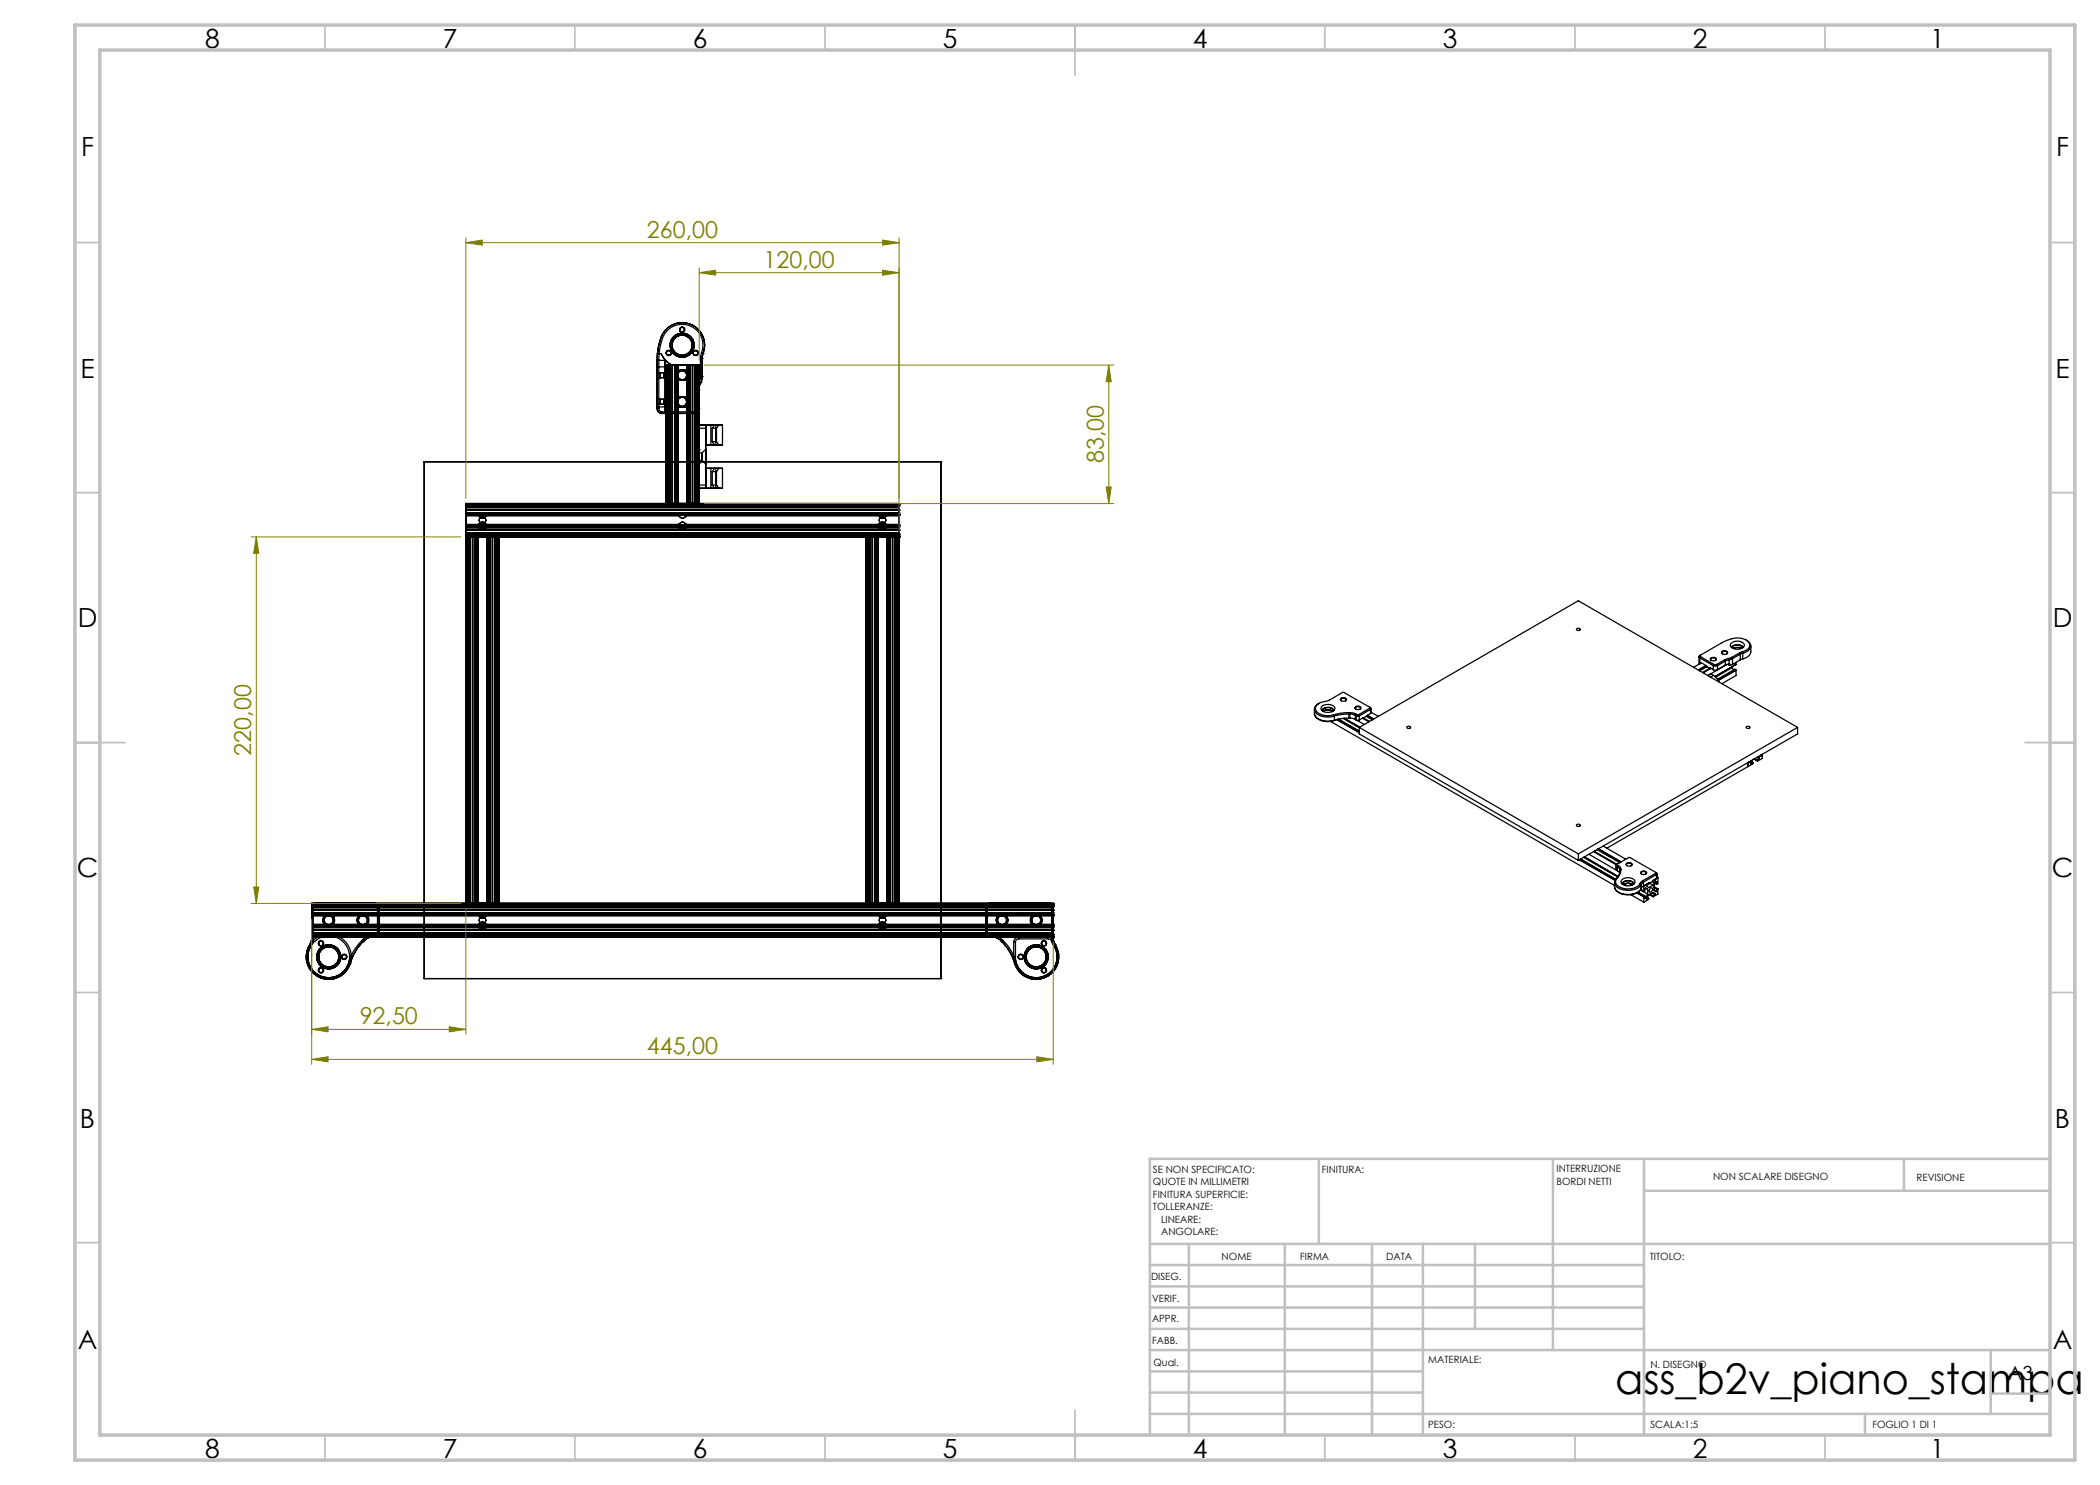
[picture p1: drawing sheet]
<svg xmlns="http://www.w3.org/2000/svg" width="420mm" height="297mm" viewBox="0 0 420 297" stroke-linecap="round" stroke-linejoin="round" font-family="sans-serif">
<g fill="none" stroke="#000" stroke-width=".25">
<path d="M131.4 79.9h.1M131.4 75.5h.1M131.4 74.5h.1M131.4 72.1h.1M131.4 72.1v1.3h1.6v-1.3M131.4 79.9h1.4M131.4 79.9h.7M131.4 75.5h1.4M131.4 75.5h.7M131.4 74.5h1.4M131.4 74.5h.7M131.4 72.1v9.6"/>
<path d="M131.4 72.1h1.6M131.5 70.7l-.1 1.4M131.5 70.7h.8M132.1 75.5h.1M132.1 79.9h.1M132.1 74.5h.1M132.1 74.5v1M132.1 79.9v1M132.1 75.5h.7M132.1 74.5h.7M132.1 79.9h.7M132.2 67.6h.1"/>
<path d="M132.2 67.6a4.5 4.5 0 0 1 5.8-2.8 4.5 4.5 0 0 1 2.6 5.9M132.2 67.6l-.6 2.2-.2 2.3M132.2 67.6l-.7 3.1M132.2 67.6l.3 .1M132.3 70.7l.8 1.3M132.3 70.7l.5 1 1.2 1.1M132.5 67.7a4.2 4.2 0 0 1 5.3-2.6 4.2 4.2 0 0 1 2.5 5.5M132.5 67.7l-.5 1.7-.2 2.2v10.1M132.8 74.5h.1M132.8 79.9h.1M132.8 75.5h.1M132.8 74.5v1"/>
<path d="M132.8 79.9v1M133 73h.1M133 73h1.4M133 73h6.8M133 72.1v10.6M133.1 72l.9 .8M133.1 72l-.1 .1M133.2 73h.1M133.2 73v27.7M133.3 73h.1M133.3 73v27.7M133.7 73h.1"/>
<path d="M133.7 73v27.7M134 72.8l.4 .2M134 73v27.7M134.4 73h.1M134.5 73h.1M134.5 73v27.7M135 73h.1M135 73v27.7M135.3 73h.1M135.3 73v27.7M135.4 76.2h.1M135.4 73.9h.1"/>
<path d="M135.4 73h.1M135.4 79.2h.1M135.4 73.9l.2 .1M135.4 79.2l.2 .2M135.4 73v.9M135.4 76.2v3M135.5 73h.1M135.5 73v27.7M135.6 79.4h.1M135.6 76h.1M135.6 74h.1M135.6 76l-.2 .2"/>
<path d="M135.6 79.4h1.7M135.6 74h1.7M135.6 76h1.7M135.6 73h1.7zM135.6 73v27.7M137.3 79.4h.1M137.3 74h.1M137.3 76h.1M137.3 76l.1 .2M137.3 73v27.7M137.4 73h.1M137.4 79.2h.1"/>
<path d="M137.4 76.2h.1M137.4 73.9h.1M137.4 73.9l-.1 .1M137.4 79.2l-.1 .2M137.4 73v.9M137.4 76.2v3M137.5 73h.1M137.5 73v27.7M137.7 73h.1M137.7 73v27.7M138 73h.1M138 73v27.7"/>
<path d="M138.5 73h.1M138.5 73v27.7M139 73v27.7M139.3 73h.1M139.3 73v27.7M139.4 78v3.7M139.4 78h.4M139.7 73h.1M139.7 73v27.7M139.8 78h.1M139.8 78v3.7M139.8 73h.1"/>
<path d="M139.8 76.3h.1M139.8 76.4l-.3 .8-.1 .8M139.8 76.3l.1 .2 .3-.1M139.8 73v27.7M139.8 76.4l.3 .1M140.1 75.3l-.3 1.1M140.1 71.7v3.6M140.1 71.7h.3M140.1 75.3h.3M140.1 76.5h.1M140.1 76.5l-.3 .8v.7M140.2 76.4h.1"/>
<path d="M140.2 76.4l-.1 .1M140.3 70.6l-.2 1.1M140.3 70.6l.3 .1M140.4 71.7h.1M140.4 75.3h.1M140.4 75.3l-.3 1.2M140.4 75.3l-.2 1.1M140.4 71.7v3.6M140.6 70.7h.1M140.6 70.7l-.2 1M84.8 92.4h.1M84.8 92.4h103.4"/>
<path d="M84.8 92.4v103.3M131.4 80.9h.1M131.4 81.7h.1M131.4 81.7v-.3h1.6v1.3M131.4 80.9h1.4M131.4 80.9h.7M131.4 81.7l.4 .7 .6 .3M131.4 81.7a1.02 1.02 0 0 0 1 1M131.4 81.7h.4M131.8 81.7l.1 .5 .5 .2M132.1 80.9h.1M132.1 80.9h.7"/>
<path d="M132.4 82.7h.1M132.4 82.7h6.3M132.4 82.4h6.3M132.4 82.4v.3M132.8 80.9h.1M133 82.7h.1M135.4 82.5h.1M135.4 81.5h.1M135.4 82.5l.2 .2M135.4 81.5v1M135.6 82.7h.1M135.6 81.4h.1"/>
<path d="M135.6 81.4l-.2 .1M135.6 81.4h1.7M137.3 82.7h.1M137.3 81.4h.1M137.3 81.4l.1 .1M137.4 82.5h.1M137.4 81.5h.1M137.4 82.5l-.1 .2M137.4 81.5v1M138.7 82.7h.1M138.7 82.4v.3M139.2 85h.1"/>
<path d="M139.2 90h.1M139.2 92.7h.1M139.2 97.6h.1M139.2 85h1.9M139.2 97.6h1.9M139.2 90h.6M139.2 92.7h.6M139.2 85v5M139.2 92.7v4.9M139.4 81.7l-.1 .4-.6 .3M139.4 85v5M139.4 92.7v4.9"/>
<path d="M139.4 81.7h.4M139.8 81.7h.1M139.8 81.7l-.3 .7-.4 .3h-.4M139.8 92.7h.1M139.8 97.6h.1M139.8 85h.1M139.8 90h.1M139.8 90.6v1.5zM139.8 92.1h.6l.7 .7M139.8 90.6h.6M139.8 85.7h1.3M139.8 97h1.3"/>
<path d="M140.4 90.6v1.5zM141.1 85h.1M141.1 89h.1M141.1 97.6h.1M141.1 93.7h.1M141.1 89h3.4h-.7M141.1 97.6h3.4h-.7M141.1 93.7h3.4h-.7M141.1 89h1.1M141.1 89.8v3zM141.1 97.6h1.1M141.1 85h3.4h-.7"/>
<path d="M141.1 93.7h1.1M141.1 85h1.1M141.1 89.8l-.7 .8M141.1 85v12.6M142.2 85h1h-.3M142.2 89h1h-.3M142.2 93.7h1h-.3M142.2 97.6h1h-.3M142.2 85v4M142.2 93.7v3.9M142.5 88.3l.4 .7M142.5 97l.4 .6"/>
<path d="M142.5 85.7h.8M142.5 97h.8M142.5 85.7v2.6M142.5 94.3v2.7M142.5 94.3h.8M142.5 88.3h.8M142.9 85l-.4 .7M142.9 93.7l-.4 .6M142.9 85h.9M142.9 89h.9M142.9 97.6h.9M142.9 93.7h.9"/>
<path d="M143.2 85v4M143.2 93.7v3.9M143.3 88.3l.5 .7M143.3 97l.5 .6M143.3 85.7v2.6M143.3 94.3v2.7M143.8 85l-.5 .7M143.8 93.7l-.5 .6M144.5 85v4M144.5 93.7v3.9M188.2 92.4h.1M188.2 92.4v103.3"/>
<path d="M93.2 107.4h.1M93.2 102.9h.1M93.2 103h.1M93.2 102h.1M93.2 106h.1M93.2 105h.1M93.2 105.2h.1M93.2 107.2h.1M93.2 106.9h.1M93.2 105.5h.1M93.2 100.7h.1M93.2 100.9h.1"/>
<path d="M93.2 101.2h.1M93.2 102.5h.1M93.2 103.2v1.7zM93.2 104.9h2.5v.6M93.2 103.2h2.5M93.2 107.4h86.6M93.2 100.7v80M93.2 100.7h86.6M93.2 102.9h86.6M93.2 102h86.6M93.2 105h86.6M93.2 106h86.6"/>
<path d="M93.2 103h86.6M93.2 105.2h86.6M93.2 107.2h86.6M93.2 106.5h86.6M93.2 106.9h86.6M93.2 105.5h86.6M93.2 100.9h86.6M93.2 101.2h86.6M93.2 101.5h86.6M93.2 102.5h86.6M93.3 107.4h.1M93.3 107.4v73.3"/>
<path d="M93.7 107.4h.1M93.7 107.4v73.3M94 107.4v73.3M94.5 107.4h.1M94.5 107.4v73.3M95 107.4h.1M95 107.4v73.3M95.3 107.4h.1M95.3 107.4v73.3M95.5 107.4h.1M95.5 107.4v73.3M95.7 107.4h1.6z"/>
<path d="M95.7 107.4v73.3M95.7 105.5h1.5zM95.7 103.2a.8 .8 0 0 0 .8 .5 .8 .8 0 0 0 .7-.5 .8 .8 0 0 1-.7 .5 .8 .8 0 0 1-.8-.5zM95.7 102.5h1.5zM95.7 104.8a.84 .84 0 0 1 1.5 .1 .83 .83 0 0 0-.7-.5 .83 .83 0 0 0-.8 .5zM95.7 102.5v.7M97.3 102.5v.7h38.4M97.3 105.5v-.6h38.4v.6M97.3 107.4v73.3M97.5 107.4h.1M97.5 107.4v73.3M97.6 107.4h.1"/>
<path d="M97.6 107.4v73.3M98 107.4h.1M98 107.4v73.3M98.5 107.4h.1M98.5 107.4v73.3M99 107.4v73.3M99.3 107.4h.1M99.3 107.4v73.3M99.7 107.4h.1M99.7 107.4v73.3M99.8 107.4h.1M99.8 107.4v73.3"/>
<path d="M133.2 100.7h.1M133.3 100.7h.1M133.7 100.7h.1M134.5 100.7h.1M135 100.7h.1M135.3 100.7h.1M135.5 100.7h.1M135.6 100.7h1.7zM135.7 105.5h1.5zM135.7 104.8a.84 .84 0 0 1 1.5 .1 .83 .83 0 0 0-.7-.5 .83 .83 0 0 0-.8 .5zM135.7 102.5h1.5zM135.7 103.2a.8 .8 0 0 0 .8 .5 .8 .8 0 0 0 .7-.5 .8 .8 0 0 1-.7 .5 .8 .8 0 0 1-.8-.5z"/>
<path d="M135.7 102.5v.7M137.2 105.5v-.6h38.6v.6M137.2 102.5v.7h38.6M137.5 100.7h.1M137.7 100.7h.1M138 100.7h.1M138.5 100.7h.1M139.3 100.7h.1M139.7 100.7h.1M139.8 100.7h.1M173.1 107.4h.1M173.1 107.4v73.3"/>
<path d="M173.3 107.4h.1M173.3 107.4v73.3M173.7 107.4h.1M173.7 107.4v73.3M174 107.4v73.3M174.5 107.4h.1M174.5 107.4v73.3M175 107.4h.1M175 107.4v73.3M175.3 107.4h.1M175.3 107.4v73.3M175.5 107.4h.1"/>
<path d="M175.5 107.4v73.3M175.6 107.4h1.7zM175.6 107.4v73.3M175.8 105.5h1.4zM175.8 103.2a.8 .8 0 0 0 .7 .5 .8 .8 0 0 0 .7-.5 .8 .8 0 0 1-.7 .5 .8 .8 0 0 1-.7-.5zM175.8 102.5h1.4zM175.8 104.8v.1a.83 .83 0 0 1 .7-.5 .83 .83 0 0 1 .7 .5v-.1a.86 .86 0 0 0-1.4 0zM175.8 102.5v.7M177.2 102.5v.7h2.6M177.3 107.4v73.3M177.5 107.4h.1M177.5 107.4v73.3"/>
<path d="M177.7 107.4h.1M177.7 107.4v73.3M178 107.4h.1M178 107.4v73.3M178.5 107.4h.1M178.5 107.4v73.3M179 107.4v73.3M179.3 107.4h.1M179.3 107.4v73.3M179.7 107.4h.1M179.7 107.4v73.3M179.8 107.4h.1"/>
<path d="M179.8 103h.1M179.8 102h.1M179.8 106h.1M179.8 105h.1M179.8 105.2h.1M179.8 107.2h.1M179.8 106.9h.1M179.8 105.5h.1M179.8 102.9h.1M179.8 101.2h.1M179.8 100.9h.1M179.8 100.7h.1"/>
<path d="M179.8 102.5h.1M179.8 103.2v1.7zM179.8 104.9h-2.6v.6M179.8 100.7v80M268.1 139.7a.76 .76 0 0 1 1.2 .2 .72 .72 0 0 1-1.2 0zM315.4 125.7h.4l.3 .1a.37 .37 0 0 1-.4 .3 .37 .37 0 0 1-.4-.3zM339.8 131.3v1.6M340 131.6l2.7 1.5M340 131.6v1.1M340.1 131l-.1 .1 .1 .2M340.1 131l-.1 .1a.26 .26 0 0 0-.2 .2 .26 .26 0 0 0 .2 .3M340.1 131.3l2.7 1.6"/>
<path d="M340.1 131.3l-.1 .3M340.2 132.6l1.1 .6M340.3 132.6l-1.6 .9M341.2 133.1l-1.5 .9M341.3 133.3h.1M341.3 133.1v.2M341.3 133.1l-1.6 1M341.3 133.2l-1.5 .9M341.3 133.3l.7 .4M341.4 133.3l-1.5 .9M341.9 133.7l-1.4 .8M342 133.7h.1"/>
<path d="M342 133.7v-.1l.7 .3M342.1 131.7a.76 .76 0 0 1 1.2 .2 .72 .72 0 0 1-1.2-.1zM342.2 133.7h.1M342.2 133.7l-1.6 .9M342.3 132.1l-.1-.1a.53 .53 0 0 1 .5-.4 .53 .53 0 0 1 .5 .4l-.1 .1M342.7 133.1l.4 .1 .4-.1M342.7 133.9l.3 .2 .5-.2M342.7 133.1v.8M342.7 135.1l.6 .4 .6 .9M342.7 135.1l-.6 .3M342.8 132.9h.6M342.8 132.9l-.1 .2"/>
<path d="M343.4 132.9l.1 .2M343.5 133.1v.8M344.3 130.3a.76 .76 0 0 1 1.2 .3 .72 .72 0 0 1-1.2-.1zM344.5 130.8l-.1-.1a.53 .53 0 0 1 .5-.4 .53 .53 0 0 1 .5 .4l-.1 .1M344.9 132l-1.5 .9M344.9 132l.2 .2M345.1 132.2l-1.6 .9M345.1 133l-1.6 .9M345.1 132.2v.8M345.4 132.9l-3.8 2.2 .5-.3 .6 .3M345.8 131.7l-.9 .3M345.8 132.8v.3h.1"/>
<path d="M345.8 131.7v.3M345.8 132l-.7 .2M345.8 132.8l-.7 .2M345.8 132.8l.1-.1v.4M345.8 132v.8M346.3 128.6a1.81 1.81 0 0 1 2.6 .3 1.36 1.36 0 0 1-1.9 .9l-.9-.5v-.4zM346.3 129.5a1.58 1.58 0 0 1 2.4 0M346.3 129.5a1.66 1.66 0 0 1 2.3 0M346.4 131.5l-.6 .2M346.4 131.5l.1 .2M346.4 133.3v.2M346.4 133.5l-3.3 1.9"/>
<path d="M346.4 133.5l.3 .5M346.5 131.7l-.7 .3M346.5 132.9l-.6 .2M346.5 131.7v1.2M346.6 129.7l.7-.2 1 .2M347.1 132.9h.1M347.1 134l-3.5 2M347.1 134l.1 .1M347.1 133.9l-.1-.1-3.5 2.1M347.1 133.9l-3.5 2.1M347.1 133.9v.1M347.2 132.5v.4l-4.2 2.4"/>
<path d="M347.2 134.1v1l-2.8 1.6M347.2 134.1l-3.5 2M347.9 130.6l-1.5 .9M347.9 130.6l.2 .2M348.1 130.8l-1.6 .9M348.1 132l-1.6 .9M348.1 130.8v1.2M348.5 130.4a1.41 1.41 0 0 0 1.3-1.9 3.9 3.9 0 0 0-4.6-.3l-5.1 2.8M348.5 130.4l-.6 .2M348.5 130.4v.2M348.5 130.6l-.4 .2M348.5 131.8l-.4 .2"/>
<path d="M348.5 130.6v1.2M349.3 128a1.21 1.21 0 0 1 .9 1.2 1.21 1.21 0 0 1-.9 1.1l-.8 .3M350.2 129.2a2 2 0 0 1-.4 1.9l-.5 .4-.8 .3M262.9 142.6a2.15 2.15 0 0 0 2.3 1.7l1.3-.1 .8-.3M262.9 141.8a1.83 1.83 0 0 0 1.9 2.3l.8 .1 1.3-.2M263.8 140.7a1.24 1.24 0 0 0-.9 1.3 1.24 1.24 0 0 0 1.1 1.1l1.2 .3 1.7-.2M264.4 142.1a1.45 1.45 0 0 1 2.4 0M264.4 142.1a1.5 1.5 0 0 1 2.4 0M264.4 141.2a1.85 1.85 0 0 1 2.6 .4 1.51 1.51 0 0 1-2.2 .8l-.4-.3-.2-.3zM264.5 142.2a2.21 2.21 0 0 1 2.1 0l-.9-.2h-.6zM266 142l.5 .3M266.1 144.3l56.8 32.8"/>
<path d="M266.8 142.9l.1 .3M266.9 143.2v.8M267.3 143.9l4.6 2.6M267.4 143.9l4.5 2.5M267.5 143.9l4.4 2.5M267.7 143.8l4.2 2.4M268.3 140.2l-.1-.2a.53 .53 0 0 1 .5-.3 .53 .53 0 0 1 .5 .3l-.1 .2M268.6 143.7l3.3 1.9M268.8 143.6l3.1 1.8M269.8 142.5l-1.6 .1-1.4 .3M269.8 143.6l-1.5 .1-1.4 .3M269.8 142.5h.1"/>
<path d="M269.8 142.5v1.1M269.8 143.6h.1M269.9 142.5l.9 .1 .4 .2M269.9 143.6l1.2 .3M269.9 142.5v1.1M271 141.4a.7 .7 0 0 1 1.2 .2 .72 .72 0 0 1-1.2-.1zM271.1 143.1a5.5 5.5 0 0 0-3.9 0l-.3 .1M271.1 143.1l.2 .1M271.1 143.1v.8M271.1 143.9l.2 .1M271.1 143.9l1.7 1M271.2 141.8l-.1-.1a.53 .53 0 0 1 .5-.4 .53 .53 0 0 1 .5 .4l-.1 .1"/>
<path d="M271.2 142.8l.2 .1M271.2 142.8l-.1 .3M271.3 143.2h.6M271.3 144h.6M271.3 143.2v.8M271.4 142.9h.3M271.4 142.9l-.1 .3M271.7 142.9l.2 .3M271.9 143.2v.8M271.9 145.5v1.3l43.8 25.3M271.9 145.5l43.8 25.3M271.9 145.5l43.8-25.3 43.8 25.3"/>
<path d="M272.6 143.6h-.1l1.3 .8M272.6 143.6v-.1l-.7 .5M272.7 143.6l1.2 .7M273.3 143.3l1.2 .7M273.3 143.1l-.7 .5M273.4 143.1l1.3 .7M273.5 143l1.2 .8M274 141.5l-5.3-3-3.3 1.7a2.6 2.6 0 0 0-2.3 1.3 1.59 1.59 0 0 0 1.6 1.5l.8 .2 1.3-.3M274 141.5v.1M274 141.5l.2 .2-.1 .2M274 141.6l-2.3 1.3M274 141.6l.1 .3"/>
<path d="M274.1 141.9l-2.2 1.3M274.1 141.9v.8M274.1 142.7l-.8 .5 1.3 .7M274.2 141.7l-.1 1M274.2 142.4l1.5 .9M281.4 145.3h.6a.32 .32 0 0 1-.1 .4 .32 .32 0 0 1-.5-.1l-.1-.1zM349.3 145.3l.7 .1a.37 .37 0 0 1-.4 .3 .37 .37 0 0 1-.3-.3zM349.6 152.5v.8M349.6 153.3l-28.3 16.3M349.8 152.4l.2 .1h-.2zM350.1 152.2l-.1 .3M350.3 152.3l.3 .2"/>
<path d="M350.5 152l-.3 .7 .4-.2M350.6 152.5l-.1 .3-.9 .5M350.9 151.7l.5 .3M351.4 151.5l.5 .3M351.4 152.1l.1 .1M351.4 152v.1M351.4 152.1l-.6-.3 .7 .4M351.5 151.4l.4 .2v.2M351.9 151.8l-.5 .2M351.9 151.1l.2 .1 .1-.1M352.1 151.1h.1M352.2 151v.1"/>
<path d="M352.5 150.8v.9l-1 .5M359.5 145.5l-43.8 25.3M359.5 145.5v1.3l-43.8 25.3M315.4 164.9l.3-.1 .4 .2a.37 .37 0 0 1-.4 .3 .37 .37 0 0 1-.4-.3zM315.7 170.8v1.3M315.9 172l7.1 4.1M315.9 171.9l7.1 4.1M316 171.9l7.1 4.1M316.2 171.8l7 4.1M316.7 171.5l6.8 3.9M316.9 171.4l6.7 3.9M317.8 170.8l5.7 3.4"/>
<path d="M318.7 170.3l4.6 2.7M318.8 170.2l4.6 2.7M319.4 169.9l4.6 2.6M319.5 169.8l4.6 2.6M319.6 169.8l4.6 2.6M319.7 169.8l4.5 2.6M320.6 169.2l4.6 2.6M322.9 177.3a2.24 2.24 0 0 0 2.3 1.7 2.8 2.8 0 0 0 3.1-1.3M322.9 176.5a1.89 1.89 0 0 0 1.9 2.3 3.2 3.2 0 0 0 3.4-1.1M323.2 173.1v.8l.1 .2M323.3 175.8a1.22 1.22 0 0 0-.3 1.2 1.22 1.22 0 0 0 1.1 .8 3.8 3.8 0 0 0 4-.7l.1-.2M323.3 173.2l.2 .2"/>
<path d="M323.3 173.2v.9M323.3 174.1l.2 .1M323.4 175.6a1.07 1.07 0 0 0 .6 1.8 3.3 3.3 0 0 0 4-.7M323.4 175.6l-.1 .2M323.5 172.8l2.5-1.3 5.2 3M323.5 172.8v.2M323.5 172.8l-.3 .2 .1 .2M323.5 173l.1 .1M323.5 173l-.2 .2M323.5 173.4l.4 .2 .1 .4M323.5 174.2l.4 .4M323.5 173.4v.8"/>
<path d="M323.6 173.1a.72 .72 0 0 1 .6 .7M323.6 173.1l-.1 .3M324 174.1a2.78 2.78 0 0 1-.7 1.7M324 174v.1M324.2 173.9a2.32 2.32 0 0 1-.8 1.7M324.2 173.8v.1M324.2 173.9l-.2 .2M324.2 173.8l-.2 .2M324.3 176.1a1.79 1.79 0 0 1 2.7 .1 1.3 1.3 0 0 1-1.8 .9l-.9-.5zM324.5 176.5a1.49 1.49 0 0 1 2.3 .3 1.5 1.5 0 0 0-2.4 0zM324.6 176.9a2.21 2.21 0 0 1 2 0l-.8-.2zM324.7 176.8l.3 .3"/>
<path d="M324.8 176.8l.6 .4M325.3 172.7a.73 .73 0 0 1 1.1 .2 .72 .72 0 0 1-1.2 0zM325.4 173.1h-.1a.52 .52 0 0 1 .4-.5 .52 .52 0 0 1 .6 .3l-.1 .2M325.7 176.7l.7 .3M326.1 176.7l.4 .2M326.1 178.9l2.7 1.5M327.3 178.6l1.5 .8M327.4 178.5l1.4 .8M327.5 178.5l1.3 .8M327.6 178.4l1.4 .8M328 176.7l.2 .2M328.1 178l1.4 .9"/>
<path d="M328.2 174.4a.73 .73 0 0 1 1.2 .2 .72 .72 0 0 1-1.3-.1zM328.2 176.9v.8M328.3 177.7h.1M328.3 174.8a.52 .52 0 0 1 .4-.6 .52 .52 0 0 1 .5 .3l-.1 .3M328.5 176.2l-.5 .5M328.5 176.2l.2 .2M328.7 176.4l-.5 .5M328.7 177.2l-.5 .5M328.7 176.4v.8M328.8 179.4v1M328.8 178.3h.1M328.8 178.3l-.6-.4 .6 .4"/>
<path d="M328.8 178.3l.2-.1v-.5l.1-.1 .4 .3v1M328.8 179.3v.1M328.8 179.3h.1M329 179.2l-.2 .1M329 179.2v.5l.1-.1M329 179.5l.1 .1M329.5 179.5l.2 .1M329.5 178.9l-.4 .7M329.7 176.7h.1M329.7 176.7l-.9 .5v1.1M329.7 176.7v.1l-.4 .3v.2l.4 .2 .9-.5M329.7 179.6v.3l-.9 .5"/>
<path d="M329.8 176.7h-.1M329.8 176.7v-.1l-1.1 .6M329.9 176.6l.7 .4M330 177.7l.3-.2a.47 .47 0 0 1 .1 .6 .47 .47 0 0 1-.6 .3zM330 178.8l.6 .3M330.4 178.6l.6 .3M330.5 176.3l.1 .1M330.5 176.3l-.7 .4M330.6 176.2l-.1 .1M330.6 179.3h.1M330.6 176.2v.2M330.6 179.1v.2"/>
<path d="M330.6 179.3l-.7-.4 .8 .4M330.6 176.1l.1 .1M330.7 176.2h-.1M330.8 177.5l.6 .3M330.8 177.3l.7 .4M330.8 178l.6 .3M330.9 176.2l.1 .1M331 178.9l-.4 .2M331 178.9v-.2l-.4-.2-.9 .5-.4 .9 .4-.3M331 176.3v-.2l-.4 .3M331 176.3l-.4 .7M331.1 176.7l.3 .1"/>
<path d="M331.2 174.5v.2M331.2 174.5l.2 .2-.1 .2M331.2 174.7l-2.7 1.5M331.2 174.7l.1 .2M331.3 174.9l-2.6 1.5M331.3 174.9v.8M331.3 175.7l-.8 .6M331.4 176.8v-.5l-.6 .9v.9l.4 .3 .2-.1M331.4 177.8v.5M331.4 174.7v.8l-.1 .2M331.4 175.5h.2M331.5 177.7l.1 .1"/>
<path d="M331.5 177.7l-.1 .1M331.6 175.5v1.1l-.2 .2M331.6 177.8v1l-.9 .5M331.6 175.5l-.9 .7M61.9 189h.1M61.9 189a4.5 4.5 0 0 0 2 6.5 4.5 4.5 0 0 0 6.2-2.9M61.9 189a4.5 4.5 0 0 1 5.7-1.8 4.5 4.5 0 0 1 2.5 5.4M61.9 189l.3 .2M62.2 189.2a4.2 4.2 0 0 0 1.8 6 4.2 4.2 0 0 0 5.7-2.7M62.3 182.9h.1M62.3 183h.1M62.3 182h.1"/>
<path d="M62.3 186.1h.1M62.3 185h.1M62.3 185.2h.1M62.3 187.4h.1M62.3 187.2h.1M62.3 186.9h.1M62.3 185.5h.1M62.3 180.7h.1M62.3 180.9h.1M62.3 181.2h.1M62.3 182.5h.1M62.3 184.9h.1"/>
<path d="M62.3 187.6h.1M62.3 181.4h.1M62.3 183.2h.1M62.3 183.2v1.7zM62.3 184.9l.2 .1M62.3 187.6l-.1 .7-.3 .7M62.3 184.9h33.4v.6M62.3 180.7v6.9M62.3 180.7h148.3M62.3 182.9h148.3M62.3 183h148.3M62.3 182h148.3"/>
<path d="M62.3 185h148.3M62.3 186.1h148.3M62.3 185.2h148.3M62.3 187.4h148.3M62.3 187.2h148.3M62.3 186.9h148.3M62.3 186.5h148.3M62.3 185.5h148.3M62.3 180.9h148.3M62.3 181.2h148.3M62.3 181.5h148.3M62.3 182.5h148.3"/>
<path d="M62.3 181.4h.4M62.3 187.6h.4M62.5 183h.1M62.5 185h.1M62.5 183l-.2 .2M62.7 187.6l-.2 .8-.3 .8M62.7 181.4v6.2M63 180.7h.1M63 181l-.2 .1-.1 .3M63 180.7l-.6 .3-.1 .4M63 181h12.2M63 180.7v.3"/>
<path d="M64.7 183h.1M64.7 185h.1M64.7 183l.1 .3M64.8 184.7h.1M64.8 183.3h.1M64.8 184.7v.3h-.1M64.8 183.3l-.2 .5v.5l.2 .4M66.6 184.7h.1M66.6 183.3h.1M66.6 183.3l.3 .7-.3 .7M66.6 184.7l.2 .3M66.8 183h.1"/>
<path d="M66.8 185h.1M66.8 183l-.2 .3M69.7 192.5l.4 .1M70.1 192.6h.1M71.5 185h.1M71.5 183h.1M71.5 183l.1 .3M71.6 184.7h.1M71.6 183.3h.1M71.6 184.7l-.1 .3M71.6 183.3l-.2 .6 .2 .8M72.4 188.1l-1.7 2.2-1 2.2"/>
<path d="M72.4 188.1l.2 .2M72.6 187.9l-.2 .2M72.6 187.9l.2 .2M72.6 188.3h.1M72.6 188.3l-1.4 1.9-1.1 2.4M72.8 188.1h.1M72.8 188.1l-.2 .2M73.5 183.3h.1M73.5 184.7h.1M73.5 184.7v.3h.1M73.5 183.3l.2 .5v.6l-.2 .3M73.6 185h.1"/>
<path d="M73.6 183h.1M73.6 183l-.1 .3M74.7 187.4h.1M74.7 187.4l-1 .2-.9 .5M74.7 187l-1.1 .2-1 .7M74.7 187h.5M74.7 187v.4M75.2 187.4h.1M75.2 180.7h.1M75.2 180.7l.5 .3 .1 .4M75.2 181l.3 .4M75.2 180.7v.3"/>
<path d="M75.2 187v.4M75.5 186.7l-.3 .3M75.5 181.4v5.3M75.5 181.4h.3M75.5 186.7h.3M75.7 185h.1M75.7 183h.1M75.7 183l.1 .2M75.8 183.2h.1M75.8 181.4h.1M75.8 186.7h.1M75.8 184.9h.1"/>
<path d="M75.8 184.9l-.1 .1M75.8 186.7a.61 .61 0 0 1-.6 .7M75.8 181.4v5.3M84.8 195.7h.1M84.8 195.7h103.4M93.2 180.7h.1M93.3 180.7h.1M93.7 180.7h.1M94.5 180.7h.1M95 180.7h.1M95.3 180.7h.1M95.5 180.7h.1"/>
<path d="M95.7 180.7h1.6zM95.7 185.5h1.6zM95.7 182.5h1.6zM95.7 184.9a.83 .83 0 0 1 .8-.5 .83 .83 0 0 1 .7 .5 .83 .83 0 0 0-.7-.5 .83 .83 0 0 0-.8 .5zM95.7 183.2a.83 .83 0 0 0 .8 .5 .83 .83 0 0 0 .8-.5 .83 .83 0 0 1-.8 .5 .83 .83 0 0 1-.8-.5zM95.7 182.5v.7h-33.4M97.3 182.5v.7M97.3 185.5v-.6h78.5v.6M97.5 180.7h.1M97.6 180.7h.1M98 180.7h.1M98.5 180.7h.1"/>
<path d="M99.3 180.7h.1M99.7 180.7h.1M99.8 180.7h.1M173.1 180.7h.1M173.3 180.7h.1M173.7 180.7h.1M174.5 180.7h.1M175 180.7h.1M175.3 180.7h.1M175.5 180.7h.1M175.6 180.7h1.7zM175.8 185.5h1.4z"/>
<path d="M175.8 182.5h1.4zM175.8 183.2a.8 .8 0 0 0 .7 .5 .8 .8 0 0 0 .7-.5 .8 .8 0 0 1-.7 .5 .8 .8 0 0 1-.7-.5zM175.8 182.5v.7h-78.5M175.8 184.8a.81 .81 0 0 1 1.4 .1 .83 .83 0 0 0-.7-.5 .83 .83 0 0 0-.7 .5zM177.2 183.2h33.4M177.2 182.5v.7M177.5 180.7h.1M177.7 180.7h.1M178 180.7h.1M178.5 180.7h.1M179.3 180.7h.1M179.7 180.7h.1"/>
<path d="M179.8 180.7h.1M188.2 195.7h.1M197.2 181.4h.1M197.2 183.2h.1M197.2 184.9h.1M197.2 186.7h.1M197.2 184.9l.1 .1M197.2 186.7a.61 .61 0 0 0 .6 .7M197.2 181.4h.3M197.2 186.7h.3M197.2 181.4v5.3M197.3 183h.1"/>
<path d="M197.3 185h.1M197.3 183l-.1 .2M197.5 186.7l.3 .3M197.5 181.4v5.3M197.8 187.4h.1M197.8 180.7h.1M197.8 181l-.2 .1-.1 .3M197.8 180.7l-.5 .3-.1 .4M197.8 187h.5M197.8 181h12.2M197.8 180.7v.3M197.8 187v.4"/>
<path d="M198.3 187.4h.1M198.3 187.4l1 .2 .9 .5M198.3 187l1.1 .2 1 .7M198.3 187v.4M199.4 185h.1M199.4 183h.1M199.4 183l.1 .1v.2M199.5 183.3h.1M199.5 184.7h.1M199.5 183.3l-.3 .6 .3 .8M199.5 184.7v.2l-.1 .1M200.2 188.1h.1"/>
<path d="M200.2 188.1l.2 .2M200.4 188.3h.1M200.4 188.3l1.6 2.2 .9 2.1M200.4 187.9l-.2 .2M200.4 187.9l.2 .2M200.6 188.1l1.7 2.2 .9 2.2M200.6 188.1l-.2 .2M201.3 184.7h.1M201.3 183.3h.1M201.3 183.3l.3 .6-.3 .8M201.3 184.7l.1 .3M201.4 183h.1"/>
<path d="M201.4 185h.1M201.4 183l-.1 .3M202.7 188.5h.4M202.7 191.4h.4M202.7 191.4l.2 1.2M202.7 188.5v2.9M202.9 192.6h.1M203.1 188.5v2.9M203.2 192.5l-.3 .1M203.7 187.4l-.4 .1-.4 .4-.2 .6M203.7 187.4v.4M203.7 187.8l-.4 .2-.2 .5"/>
<path d="M203.7 187.8h6M203.7 187.4h6M206.2 185h.1M206.2 183h.1M206.2 183l.1 .3M206.3 183.3h.1M206.3 184.7h.1M206.3 183.3l-.2 .5v.5l.2 .4M206.3 184.7v.3h-.1M208.1 183.3h.1M208.1 184.7h.1M208.1 183.3l.3 .7-.3 .7"/>
<path d="M208.1 184.7l.2 .3M208.3 183h.1M208.3 185h.1M208.3 183l-.2 .3M209.7 187.4v.4M209.7 187.4l.7 .3 .2 .4M209.7 187.8l.4 .2 .2 .2M210 180.7h.1M210 181l.3 .4M210 180.7l.5 .3 .1 .4M210 180.7v.3M210.3 188.2l.4 .8"/>
<path d="M210.3 187.6l.1 .8 .4 .8M210.3 181.4h.3M210.3 187.6h.3M210.3 181.4v6.2M210.5 185h.1M210.5 183h.1M210.5 183l.1 .2M210.6 188.1l-.3 .1M210.6 188.1l.4 .7M210.6 182.9h.1M210.6 183h.1M210.6 182h.1"/>
<path d="M210.6 186.1h.1M210.6 185h.1M210.6 185.2h.1M210.6 187.4h.1M210.6 187.2h.1M210.6 186.9h.1M210.6 185.5h.1M210.6 180.7h.1M210.6 180.9h.1M210.6 181.2h.1M210.6 182.5h.1M210.6 187.6h.1"/>
<path d="M210.6 184.9h.1M210.6 183.2h.1M210.6 181.4h.1M210.6 183.2v1.7zM210.6 184.9l-.1 .1M210.6 187.6l.1 .7 .4 .7M210.6 184.9h-33.4v.6M210.6 180.7v6.9M210.7 189a4.2 4.2 0 0 1-2.2 6.3 4.2 4.2 0 0 1-5.4-3.9M210.8 189.2a4.2 4.2 0 0 1-1.9 6 4.2 4.2 0 0 1-5.7-2.7M211 188.8l-.3 .2M211 188.8l.1 .2"/>
<path d="M211.1 189h.1M211.1 189a4.5 4.5 0 0 1-2 6.5 4.5 4.5 0 0 1-6.2-2.9M211.1 189l-.3 .2"/>
<circle cx="133.7" cy="70.6" r=".54"/>
<circle cx="133.7" cy="70.6" r=".46"/>
<circle cx="136.4" cy="65.9" r=".54"/>
<circle cx="136.4" cy="65.9" r=".46"/>
<circle cx="136.4" cy="69" r="2.36"/>
<circle cx="136.4" cy="69" r="2.43"/>
<circle cx="136.4" cy="75" r="1.03"/>
<circle cx="136.4" cy="69" r="2"/>
<circle cx="136.4" cy="69" r="2.33"/>
<circle cx="136.4" cy="75" r=".9"/>
<circle cx="139.1" cy="70.6" r=".54"/>
<circle cx="139.1" cy="70.6" r=".46"/>
<circle cx="139.1" cy="70.6" r=".47"/>
<circle cx="136.4" cy="80.4" r="1.03"/>
<circle cx="136.4" cy="80.4" r=".9"/>
<circle cx="96.5" cy="104" r=".66"/>
<circle cx="176.5" cy="104" r=".66"/>
<circle cx="64.2" cy="194.1" r=".47"/>
<circle cx="64.2" cy="188.7" r=".48"/>
<circle cx="64.2" cy="188.7" r=".52"/>
<circle cx="64.2" cy="194.1" r=".54"/>
<circle cx="65.7" cy="191.4" r="2.33"/>
<circle cx="65.7" cy="184" r=".89"/>
<circle cx="65.7" cy="184" r="1.04"/>
<circle cx="65.7" cy="191.4" r="4.2"/>
<circle cx="65.7" cy="191.4" r="2.42"/>
<circle cx="65.7" cy="191.4" r="2"/>
<circle cx="65.8" cy="191.4" r="2.36"/>
<circle cx="68.8" cy="191.4" r=".47"/>
<circle cx="68.8" cy="191.4" r=".55"/>
<circle cx="72.6" cy="184" r=".89"/>
<circle cx="72.6" cy="184" r="1.04"/>
<circle cx="96.5" cy="184" r=".67"/>
<circle cx="176.5" cy="184" r=".67"/>
<circle cx="200.4" cy="184" r=".9"/>
<circle cx="200.4" cy="184" r="1.03"/>
<circle cx="204.1" cy="191.4" r=".47"/>
<circle cx="204.1" cy="191.4" r=".52"/>
<circle cx="207.2" cy="184" r=".89"/>
<circle cx="207.2" cy="184" r=".9"/>
<circle cx="207.2" cy="191.4" r="1.99"/>
<circle cx="207.2" cy="191.4" r="2.42"/>
<circle cx="207.2" cy="191.4" r="2.34"/>
<circle cx="207.2" cy="184" r="1.03"/>
<circle cx="207.3" cy="191.4" r="2.37"/>
<circle cx="207.3" cy="191.4" r="2.01"/>
<circle cx="208.8" cy="194" r=".54"/>
<circle cx="208.8" cy="188.7" r=".54"/>
<circle cx="208.8" cy="188.7" r=".47"/>
<circle cx="208.8" cy="194.1" r=".47"/>
</g>
<g fill="none" stroke="#808000" stroke-width=".2">
<path d="M93.2 48.5l3.2-.5v1zM93.2 47.6v52.1M93.2 48.5h86.6M139.8 54.5l3.3-.5v1zM139.8 53.5v18.5M139.8 54.5h40M176.5 48l3.3 .5-3.3 .5zM176.5 54l3.3 .5-3.3 .5zM179.8 47.6v58.8M140.8 73h81.9M221.8 73l.4 3.3h-1zM221.8 73v27.7"/>
<path d="M221.2 97.4h1l-.4 3.3zM50.2 107.4h41.9M51.3 107.4l.5 3.3h-1.1zM51.3 107.4v73.3M140.8 100.7h81.9M50.7 177.4h1.1l-.5 3.3zM50.2 180.7h41.9M62.3 183.9v29M93.2 181.7v25.2M210.6 188.4v24.5M62.3 211.9l3.3-.6v1.1zM62.3 211.9h148.3"/>
<path d="M62.3 205.9l3.3-.6v1.1zM62.3 205.9h30.9M89.9 205.3l3.3 .6-3.3 .5zM207.4 211.3l3.2 .6-3.2 .5z"/>
</g>
<g fill="none" stroke="#c0c0c0" stroke-width=".35">
<path d="M65 5v5M115 5v5M165 5v5M215 5v10M265 5v5M315 5v5M365 5v5M15 48.5h5M410 48.5h5M15 98.5h5M410 98.5h5M15 148.5h10"/>
<path d="M405 148.5h10M15 198.5h5M410 198.5h5M15 248.5h5M410 248.5h5M65 287v5M115 287v5M165 287v5M215 282v10M265 287v5M315 287v5M365 287v5"/>
</g>
<g fill="none" stroke="#c0c0c0" stroke-width=".5">
<path d="M263.8 231.8v17M310.6 231.8v38.2M328.8 231.8v55.2M328.8 238.2h81.2M380.8 231.8v6.4M410 231.8h-180v55.2M230 248.8h180M230 257.3h98.8M230 253h98.8M237.8 248.8v38.2M257 248.8v38.2M274.4 248.8v38.2"/>
<path d="M284.6 248.8v38.2M295 248.8v17M230 265.8h98.8M230 261.5h98.8M230 278.5h54.6M230 274.3h54.6M230 270h180M398.1 270v12.8M398.1 278.7h11.9M230 282.8h180M373 282.8v4.2"/>
</g>
<path d="M15 5h400v287h-400zM20 10h390v277h-390z" fill="none" stroke="#c0c0c0" stroke-width=".7"/>
<g fill="#808000">
<path d="M62.3 205.9l3.3-.6v1.1zM89.9 205.3l3.3 .6-3.3 .5z"/>
<path d="M176.5 54l3.3 .5-3.3 .5zM139.8 54.5l3.3-.5v1z"/>
<path d="M207.4 211.3l3.2 .6-3.2 .5zM62.3 211.9l3.3-.6v1.1z"/>
<path d="M50.7 177.4h1.1l-.5 3.3zM51.3 107.4l.5 3.3h-1.1z"/>
<path d="M221.8 73l.4 3.3h-1zM221.2 97.4h1l-.4 3.3z"/>
<path d="M93.2 48.5l3.2-.5v1zM176.5 48l3.3 .5-3.3 .5z"/>
</g>
<text font-size="8.5" x="323" y="278.7">ass_b2v_piano_stampa</text>
<g font-size="5.3">
<text x="41" y="9.5">8</text>
<text x="88.5" y="9.5">7</text>
<text x="138.5" y="9.5">6</text>
<text x="188.5" y="9.5">5</text>
<text x="238.5" y="9.5">4</text>
<text x="288.5" y="9.5">3</text>
<text x="338.5" y="9.5">2</text>
<text x="386" y="9.5">1</text>
<text x="16.2" y="31.2">F</text>
<text x="411.2" y="31.2">F</text>
<text x="16.1" y="75.5">E</text>
<text x="411.1" y="75.5">E</text>
<text x="15.5" y="125.5">D</text>
<text x="410.5" y="125.5">D</text>
<text x="15.4" y="175.5">C</text>
<text x="410.4" y="175.5">C</text>
<text x="16" y="225.5">B</text>
<text x="411" y="225.5">B</text>
<text x="15.5" y="269.7">A</text>
<text x="410.5" y="269.7">A</text>
<text x="41" y="291.5">8</text>
<text x="88.5" y="291.5">7</text>
<text x="138.5" y="291.5">6</text>
<text x="188.5" y="291.5">5</text>
<text x="238.5" y="291.5">4</text>
<text x="288.5" y="291.5">3</text>
<text x="338.5" y="291.5">2</text>
<text x="386" y="291.5">1</text>
</g>
<g font-size="4.7" fill="#808000">
<text x="129.4" y="47.5">260,00</text>
<text x="152.7" y="53.5">120,00</text>
<text x="220.7" y="92.7" transform="rotate(-90 220.7 92.7)">83,00</text>
<text x="50.2" y="151.1" transform="rotate(-90 50.2 151.1)">220,00</text>
<text x="71.9" y="204.8">92,50</text>
<text x="129.4" y="210.8">445,00</text>
</g>
<text font-size="3.9" x="401.6" y="276">A3</text>
<g font-size="2">
<text x="230.6" y="234.6">SE NON SPECIFICATO:</text>
<text x="230.6" y="237.1">QUOTE IN MILLIMETRI</text>
<text x="230.6" y="239.6">FINITURA SUPERFICIE:</text>
<text x="264.4" y="234.6">FINITURA:</text>
<text x="311.3" y="234.5">INTERRUZIONE</text>
<text x="311.3" y="237">BORDI NETTI</text>
<text x="342.6" y="236">NON SCALARE DISEGNO</text>
<text x="383.3" y="236.2">REVISIONE</text>
<text x="230.6" y="242.1">TOLLERANZE:</text>
<text x="232.2" y="244.6">LINEARE:</text>
<text x="232.2" y="247.1">ANGOLARE:</text>
<text x="244.3" y="252">NOME</text>
<text x="260" y="251.9">FIRMA</text>
<text x="277.2" y="251.9">DATA</text>
<text x="330" y="251.9">TITOLO:</text>
<text x="230.2" y="256.1">DISEG.</text>
<text x="230.4" y="260.3">VERIF.</text>
<text x="230.4" y="264.4">APPR.</text>
<text x="230.5" y="268.8">FABB.</text>
<text x="230.7" y="273.1">Qual.</text>
<text x="285.7" y="272.5">MATERIALE:</text>
<text x="330.1" y="273.6">N. DISEGNO</text>
<text x="285.6" y="285.5">PESO:</text>
<text x="330.1" y="285.6">SCALA:1:5</text>
<text x="374.5" y="285.6">FOGLIO 1 DI 1</text>
</g>
</svg>
